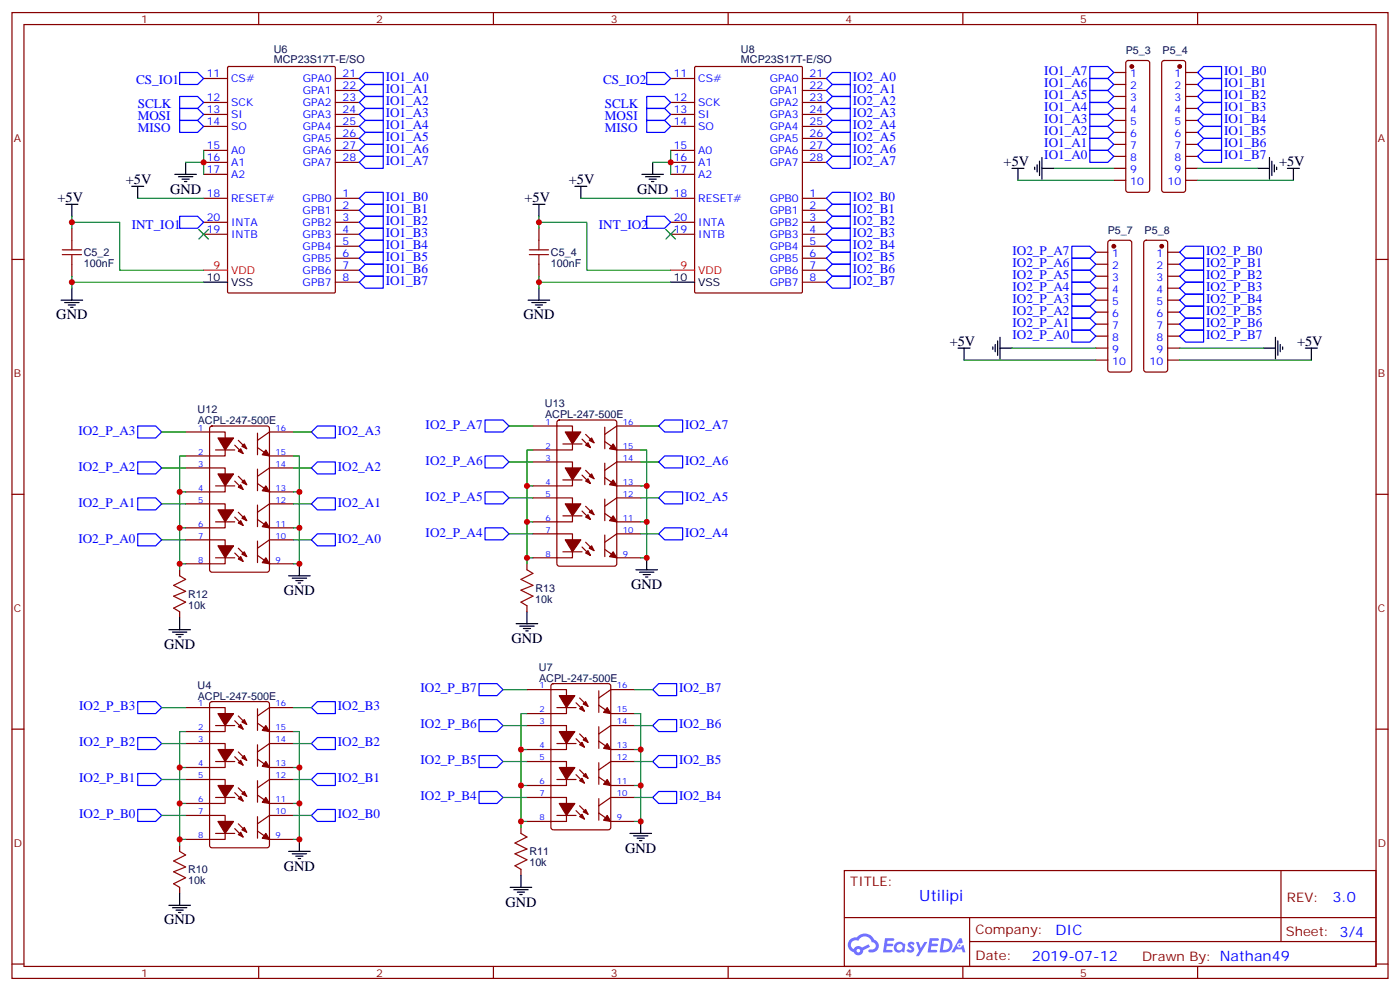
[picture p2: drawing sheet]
<svg xmlns="http://www.w3.org/2000/svg" width="412mm" height="292mm" viewBox="0 0 412 292" stroke-linecap="round" stroke-linejoin="round" font-family="sans-serif">
<g fill="none" stroke="#870000" stroke-width=".35">
<path d="M3.5 3.7h405.4v284.3h-405.4zM7.1 7.2h398.2v277.3h-398.2zM76.2 3.7v3.5M145.3 3.7v3.5M214.5 3.7v3.5M283.6 3.7v3.5M352.8 3.7v3.5M3.5 76.4h3.6M405.3 76.4h3.6M3.5 145.5h3.6M405.3 145.5h3.6M3.5 214.7h3.6"/>
<path d="M405.3 214.7h3.6M248.7 256.3h156.6v28.2h-156.6zM377.3 256.3v20.9M248.7 270.1h156.5M285.6 277.2h119.6M285.6 270.1v14.2M3.5 283.8h3.6M76.2 284.5v3.5M145.3 284.5v3.5M214.5 284.5v3.5M283.6 284.5v3.5M352.8 284.5v3.5"/>
<path d="M405.3 283.8h3.6"/>
</g>
<g fill="#5487ff">
<path d="M267.7 277.5a1.22 1.22 0 0 1 1.7 .2l-.4 .6a.47 .47 0 0 0-.3-.4 .47 .47 0 0 0-.5 .2l.1 .2a1.14 1.14 0 0 1 .8 1.8 1.14 1.14 0 0 1-1.9 0l-.2-.2 .5-.6 .7 .5a.29 .29 0 0 0 .3-.3 .29 .29 0 0 0-.2-.3 1.04 1.04 0 0 1-.6-1.7z"/>
<path d="M260.7 276.2h2.4l.3 .2-.2 .5-1.8 .1-.1 .8h1.5l.3 .4-.3 .4h-1.6l-.2 1.1h1.7l.2 .3-.2 .3-2.6 .1z"/>
<path d="M273.8 276.2h2.4l.3 .2-.1 .5-1.8 .1-.2 .8h1.6l.3 .4-.4 .4-1.6-.1-.1 1.1 1.7 .1 .2 .3-.2 .3-2.6 .1z"/>
<path d="M282.6 276.2h.7l.3 1.3-.6 .3a.69 .69 0 0 0-1 .3 .69 .69 0 0 0 .4 .9 .69 .69 0 0 0 .9-.6l.5-.2 .6 2.2h-.8l-.2-.9h-1.8l-.5 .9h-.8z"/>
<path d="M269.8 277.3h.8l.6 1.8 1.1-1.8h.9l-2.6 4.2h-.8l.9-1.5z"/>
<path d="M277.4 276.2l-.6 4.2h1.3a2.11 2.11 0 0 0 2.5-2.1 2.11 2.11 0 0 0-2.5-2.1zM278.1 277a1.39 1.39 0 0 1 1.7 1.4 1.39 1.39 0 0 1-1.8 1.2h-.3z"/>
<path d="M263.7 277.8a1.54 1.54 0 0 0-.1 2.2 1.54 1.54 0 0 0 2.2 .1l.6 .3 .3-2.3-.2-.3h-.4a1.49 1.49 0 0 0-2.4 0zM264 278.8a.94 .94 0 0 1 1.8 0 .94 .94 0 0 1-1.8 0z"/>
<path d="M250.4 276.6a2.18 2.18 0 0 0 1.1 3.7 1.44 1.44 0 0 0 1.6 .9 1.44 1.44 0 0 0 1.2-1.4l2-1.1-.5-.7-1.9 1a1.47 1.47 0 0 0-2.4 .4 1.39 1.39 0 0 1-.7-1.9 1.39 1.39 0 0 1 2-.5 2.12 2.12 0 0 1 2.2-1.3 2.12 2.12 0 0 1 1.9 1.7 1.14 1.14 0 0 1 1.1 1.4 1.14 1.14 0 0 1-1.7 .7 .43 .43 0 0 0-.5 .4 .43 .43 0 0 0 .4 .5 1.98 1.98 0 0 0 2.5-1.2 1.98 1.98 0 0 0-1.2-2.6 3.1 3.1 0 0 0-5.3-.6l-.9 .1zM252.3 279.9a.55 .55 0 0 1 1.1 0 .55 .55 0 0 1-1.1 0z"/>
<circle cx="282.6" cy="278.3" r=".26"/>
</g>
<g fill="none" stroke="#870000" stroke-width=".35">
<path d="M67.1 19.8l.3-.2h31l.3 .2 .1 66.1-.2 .3-31.2 .1-.3-.2zM204.7 19.8l.3-.2h31l.3 .2 .1 66.1-.2 .3-31.2 .1-.3-.2zM331.8 18l.5-.2h5.7l.5 .2 .2 .5v37.4l-.3 .5-.4 .2h-5.7l-.5-.2-.2-.5v-37.4zM342.4 18l.5-.2h5.6l.5 .2 .2 .5v37.4l-.2 .5-.5 .2h-5.6l-.5-.2-.2-.5v-37.4zM60 23.1h7M60 30.2h7M60 33.7h7M60 37.2h7M98.8 23.1h7M98.8 30.2h7M98.8 33.7h7M98.8 37.2h7"/>
<path d="M98.8 26.6h7M197.6 23.1h7M197.6 30.2h7M197.6 33.7h7M197.6 37.2h7M236.4 23.1h7M236.4 30.2h7M236.4 33.7h7M236.4 37.2h7M236.4 26.6h7M328.1 21.3h3.5M328.1 24.9h3.5"/>
<path d="M328.1 28.4h3.5M328.1 31.9h3.5M328.1 35.5h3.5M328.1 39h3.5M349.2 21.3h3.6M349.2 24.9h3.6M349.2 28.4h3.6M349.2 31.9h3.6M349.2 35.5h3.6M349.2 39h3.6M60 58.4h7M60 44.3h7"/>
<path d="M60 47.8h7M60 51.3h7M98.8 58.4h7M98.8 44.3h7M98.8 47.8h7M98.8 40.7h7M197.6 58.4h7M197.6 44.3h7M197.6 47.8h7M197.6 51.3h7M236.4 58.4h7M236.4 44.3h7"/>
<path d="M236.4 47.8h7M236.4 40.7h7M328.1 42.5h3.5M328.1 46h3.5M328.1 49.6h3.5M328.1 53.1h3.5M349.2 42.5h3.6M349.2 46h3.6M349.2 49.6h3.6M349.2 53.1h3.6M21.2 67.2v3.5M21.2 77.8v3.5"/>
<path d="M60 65.4h7M60 69h7M98.8 61.9h7M98.8 65.4h7M98.8 69h7M98.8 72.5h7M98.8 76h7M98.8 79.6h7M158.7 67.2v3.5M158.7 77.8v3.5M197.6 65.4h7M197.6 69h7"/>
<path d="M236.4 61.9h7M236.4 65.4h7M236.4 69h7M236.4 72.5h7M236.4 76h7M236.4 79.6h7M322.8 74.3h3.5M322.8 77.8h3.5M326.6 70.9l.4-.2h5.7l.5 .2 .2 .5v37.4l-.3 .5-.4 .2h-5.7l-.5-.2-.2-.5v-37.4zM337.1 70.9l.5-.2h5.7l.5 .2 .2 .5v37.4l-.3 .5-.4 .2h-5.7l-.5-.2-.2-.5v-37.4zM344 74.3h3.5M344 77.8h3.5"/>
<path d="M98.8 83.1h7M236.4 83.1h7M322.8 81.3h3.5M322.8 84.8h3.5M322.8 88.4h3.5M322.8 91.9h3.5M322.8 95.4h3.5M322.8 99h3.5M344 81.3h3.5M344 84.8h3.5M344 88.4h3.5M344 91.9h3.5"/>
<path d="M344 95.4h3.5M344 99h3.5M322.8 102.5h3.5M322.8 106h3.5M344 102.5h3.5M344 106h3.5M54.7 127.2h11.6v7h-11.6M54.7 137.8h11.6v7h-11.6M62 125.6l.4-.2h16.3l.6 .4 .1 41.9-.5 .7-16.5 .1-.6-.5-.1-41.9zM63.5 132.5h5.6M69.1 131.1l2.5 2.4M70.2 129.6l2.5 2.5"/>
<path d="M75.8 127.5v6.4M75.8 138.1v6.4M75.8 131.8l3.6 2.4h7M86.4 127.2h-7l-3.6 2.4M86.4 137.8h-7l-3.6 2.4M157 125.4h11.6v7.1h-11.6M157 136h11.6v7.1h-11.6M164.3 123.9l.4-.3h16.3l.6 .5 .1 41.9-.5 .6-16.5 .1-.6-.5-.1-41.8zM165.8 130.7h5.6M171.4 129.3l2.5 2.5M171.4 139.9l2.5 2.4M172.5 127.9l2.5 2.5"/>
<path d="M172.5 138.5l2.5 2.4M178.2 130l3.5 2.5h7M178.2 125.8v6.3M178.2 136.3v6.4M188.7 125.4h-7l-3.5 2.5M188.7 136h-7l-3.5 2.5M54.7 148.3h11.6v7.1h-11.6M54.7 158.9h11.6v7.1h-11.6M63.5 143.1h5.6M63.5 153.6h5.6M69.1 141.6l2.5 2.5M69.1 152.2l2.5 2.5"/>
<path d="M70.2 140.2l2.5 2.5M70.2 150.8l2.5 2.5M75.8 148.7v6.3M75.8 159.3v6.3M75.8 142.3l3.6 2.5h7M75.8 152.9l3.6 2.5h7M86.4 148.3h-7l-3.6 2.5M86.4 158.9h-7l-3.6 2.5M157 146.6h11.6v7h-11.6M157 157.2h11.6v7h-11.6M165.8 141.3h5.6M165.8 151.9h5.6"/>
<path d="M171.4 150.5l2.5 2.4M172.5 149l2.5 2.5M172.5 159.6l2.5 2.5M178.2 140.6l3.5 2.5h7M178.2 151.2l3.5 2.4h7M178.2 146.9v6.4M178.2 157.5v6.4M188.7 146.6h-7l-3.5 2.4M188.7 157.2h-7l-3.5 2.4M52.9 167.7v1.8M63.5 164.2h5.6M69.1 162.8l2.5 2.5"/>
<path d="M70.2 161.4l2.5 2.5M75.8 163.5l3.6 2.5h7M155.2 166v1.7M155.2 178.3v1.8M165.8 162.5h5.6M171.4 161l2.5 2.5M178.2 161.7l3.5 2.5h7M52.9 180.1v1.8M54.7 208.3h11.6v7.1h-11.6M54.7 218.9h11.6v7.1h-11.6M62 206.8l.4-.2h16.3l.6 .4 .1 41.9-.5 .6-16.5 .1-.6-.5-.1-41.8zM63.5 213.6h5.6"/>
<path d="M69.1 212.2l2.5 2.5M70.2 210.8l2.5 2.5M75.8 212.9l3.6 2.5h7M75.8 208.7v6.3M75.8 219.3v6.3M86.4 208.3h-7l-3.6 2.5M86.4 218.9h-7l-3.6 2.5M155.2 203h11.7v7.1h-11.7M155.2 213.6h11.7v7.1h-11.7M162.5 201.5l.5-.2h16.2l.7 .4v41.9l-.4 .6-16.5 .1-.7-.5v-41.8zM164 208.3h5.7M164 218.9h5.7"/>
<path d="M169.7 206.9l2.5 2.5M169.7 217.5l2.5 2.5M170.7 205.5l2.5 2.5M170.7 216.1l2.5 2.4M176.4 207.6l3.5 2.5h7.1M176.4 203.4v6.3M176.4 214v6.3M176.4 218.2l3.5 2.5h7.1M187 213.6h-7.1l-3.5 2.5M187 203h-7.1l-3.5 2.5M54.7 229.5h11.6v7h-11.6M63.5 224.2h5.6"/>
<path d="M63.5 234.8h5.6M69.1 222.8l2.5 2.4M69.1 233.4l2.5 2.4M70.2 221.4l2.5 2.4M70.2 232l2.5 2.4M75.8 229.8v6.4M75.8 223.5l3.6 2.5h7M75.8 234.1l3.6 2.4h7M86.4 229.5h-7l-3.6 2.5M155.2 224.2h11.7v7h-11.7M155.2 234.8h11.7v7h-11.7M164 229.5h5.7"/>
<path d="M169.7 228.1l2.5 2.4M169.7 238.7l2.5 2.4M170.7 226.7l2.5 2.4M170.7 237.2l2.5 2.5M176.4 224.5v6.4M176.4 235.1v6.4M176.4 228.8l3.5 2.4h7.1M176.4 239.4l3.5 2.4h7.1M187 224.2h-7.1l-3.5 2.5M187 234.8h-7.1l-3.5 2.4M52.9 248.9v1.7M54.7 240.1h11.6v7h-11.6"/>
<path d="M63.5 245.4h5.6M69.1 243.9l2.5 2.5M70.2 242.5l2.5 2.5M75.8 240.4v6.4M75.8 244.7l3.6 2.4h7M86.4 240.1h-7l-3.6 2.4M153.5 243.6v1.8M153.5 255.9v1.8M164 240.1h5.7M52.9 261.2v1.8"/>
</g>
<g fill="#870000" stroke="#870000" stroke-width=".35">
<path d="M78.3 213.6l1.1 1.8-2.1-.4z"/>
<path d="M78.3 224.2l1.1 1.8-2.1-.4z"/>
<path d="M78.3 234.8l1.1 1.7-2.1-.3z"/>
<path d="M78.3 245.4l1.1 1.7-2.1-.3z"/>
<path d="M70.2 214l.7-.7 .7 1.4z"/>
<path d="M71.3 212.5l.7-.7 .7 1.5z"/>
<path d="M64.2 210.1h4.6l-2.5 3.5z"/>
<path d="M70.9 223.8l.7 1.4-1.4-.7z"/>
<path d="M71.3 223.1l.7-.7 .7 1.4z"/>
<path d="M64.2 220.7h4.6l-2.5 3.5z"/>
<path d="M70.2 235.1l.7-.7 .7 1.4z"/>
<path d="M72 233l.7 1.4-1.4-.7z"/>
<path d="M64.2 231.2h4.6l-2.5 3.6z"/>
<path d="M70.2 245.7l.7-.7 .7 1.4z"/>
<path d="M71.3 244.3l.7-.7 .7 1.4z"/>
<path d="M64.2 241.8h4.6l-2.5 3.6z"/>
<path d="M178.9 208.3l1 1.8-2.1-.4z"/>
<path d="M178.9 218.9l1 1.8-2.1-.4z"/>
<path d="M178.9 229.5l1 1.7-2.1-.3z"/>
<path d="M178.9 240.1l1 1.7-2.1-.3z"/>
<path d="M171.4 208l.8 1.4-1.5-.7z"/>
<path d="M171.8 207.3l.7-.7 .7 1.4z"/>
<path d="M164.7 204.8h4.6l-2.4 3.5z"/>
<path d="M170.7 219.3l.7-.8 .8 1.5z"/>
<path d="M171.8 217.8l.7-.7 .7 1.4z"/>
<path d="M164.7 215.4h4.6l-2.4 3.5z"/>
<path d="M170.7 229.8l.7-.7 .8 1.4z"/>
<path d="M171.8 228.4l.7-.7 .7 1.4z"/>
<path d="M164.7 226h4.6l-2.4 3.5z"/>
<path d="M171.4 239.7l.8 1.4-1.5-.7z"/>
<path d="M171.8 239l.7-.7 .7 1.4z"/>
<path d="M164.7 236.5h4.6l-2.4 3.6z"/>
<path d="M78.3 132.5l1.1 1.7-2.1-.3z"/>
<path d="M78.3 143.1l1.1 1.7-2.1-.3z"/>
<path d="M78.3 153.6l1.1 1.8-2.1-.4z"/>
<path d="M78.3 164.2l1.1 1.8-2.1-.4z"/>
<path d="M70.2 132.8l.7-.7 .7 1.4z"/>
<path d="M72 130.7l.7 1.4-1.4-.7z"/>
<path d="M64.2 128.9h4.6l-2.5 3.6z"/>
<path d="M70.2 143.4l.7-.7 .7 1.4z"/>
<path d="M71.3 142l.7-.7 .7 1.4z"/>
<path d="M64.2 139.5h4.6l-2.5 3.6z"/>
<path d="M70.2 154l.7-.7 .7 1.4z"/>
<path d="M71.3 152.6l.7-.7 .7 1.4z"/>
<path d="M64.2 150.1h4.6l-2.5 3.5z"/>
<path d="M70.2 164.6l.7-.7 .7 1.4z"/>
<path d="M72 162.5l.7 1.4-1.4-.7z"/>
<path d="M64.2 160.7h4.6l-2.5 3.5z"/>
<path d="M180.6 130.7l1.1 1.8-2.1-.4z"/>
<path d="M180.6 141.3l1.1 1.8-2.1-.4z"/>
<path d="M180.6 151.9l1.1 1.7-2.1-.3z"/>
<path d="M180.6 162.5l1.1 1.7-2.1-.3z"/>
<path d="M172.5 131.1l.7-.7 .7 1.4z"/>
<path d="M173.6 129.6l.7-.7 .7 1.5z"/>
<path d="M166.5 127.2h4.6l-2.5 3.5z"/>
<path d="M172.5 141.6l.7-.7 .7 1.4z"/>
<path d="M173.6 140.2l.7-.7 .7 1.4z"/>
<path d="M166.5 137.8h4.6l-2.5 3.5z"/>
<path d="M172.5 152.2l.7-.7 .7 1.4z"/>
<path d="M173.6 150.8l.7-.7 .7 1.4z"/>
<path d="M166.5 148.3h4.6l-2.5 3.6z"/>
<path d="M172.5 162.8l.7-.7 .7 1.4z"/>
<path d="M173.6 161.4l.7-.7 .7 1.4z"/>
<path d="M166.5 158.9h4.6l-2.5 3.6z"/>
<circle cx="333.4" cy="19.6" r=".53"/>
<circle cx="347.5" cy="19.6" r=".53"/>
<circle cx="328.1" cy="72.5" r=".53"/>
<circle cx="342.2" cy="72.5" r=".53"/>
</g>
<path d="M60 79.6h7M197.6 79.6h7" fill="none" stroke="#f00" stroke-width=".35"/>
<g fill="none" stroke="#000" stroke-width=".35">
<path d="M38.8 54.9h3.5M40.6 54.9v3.5M51.5 51.3h6.4M52.6 52h4.2M53.6 52.7h2.1M54.3 53.4h.7M54.7 47.8v3.5M169.3 54.9h3.6M171.1 54.9v3.5M189.1 51.3h6.3M190.1 52h4.3M191.2 52.7h2.1"/>
<path d="M191.9 53.4h.7M192.3 47.8v3.5M298.1 49.6h3.5M299.9 49.6v3.5M304.8 49.2v.7M305.5 48.5v2.1M306.2 47.4v4.3M306.9 49.6h3.5M306.9 46.4v6.3M370.4 49.6h3.5M373.9 46.4v6.3M374.6 47.4v4.3"/>
<path d="M375.4 48.5v2.1M376.1 49.2v.7M379.2 49.6h3.6M381 49.6v3.5M19.4 60.1h3.5M21.2 60.1v3.6M157 60.1h3.5M158.7 60.1v3.6M18 88.4h6.3M19 89.1h4.3M20.1 89.8h2.1M20.8 90.5h.7"/>
<path d="M21.2 84.8v3.6M60 83.1h7M155.6 88.4h6.3M156.6 89.1h4.3M157.7 89.8h2.1M158.4 90.5h.7M158.7 84.8v3.6M197.6 83.1h7M294.6 99.3v6.4M375.7 99.3v6.4M282.2 102.5h3.6M284 102.5v3.5"/>
<path d="M292.5 102.1v.7M293.2 101.4v2.1M293.9 100.4v4.2M294.6 102.5h3.5M372.2 102.5h3.5M376.4 100.4v4.2M377.1 101.4v2.1M377.8 102.1v.7M384.5 102.5h3.6M386.3 102.5v3.5M85 169.5h6.4M86.1 170.2h4.2"/>
<path d="M87.1 170.9h2.2M87.8 171.6h.7M88.2 166v3.5M187.3 167.7h6.4M188.4 168.5h4.2M189.4 169.2h2.2M190.1 169.9h.8M190.5 164.2v3.5M49.7 185.4h6.4M50.8 186.1h4.2M51.9 186.8h2.1M52.6 187.5h.7"/>
<path d="M52.9 181.9v3.5M152 183.6h6.4M153.1 184.3h4.2M154.2 185h2.1M154.9 185.7h.7M155.2 180.1v3.5M85 250.6h6.4M86.1 251.4h4.2M87.1 252.1h2.2M87.8 252.8h.7M88.2 247.1v3.5M153.5 257.7v3.5"/>
<path d="M185.6 245.4h6.3M186.6 246.1h4.3M187.7 246.8h2.1M188.4 247.5h.7M188.7 241.8v3.6M49.7 266.5h6.4M50.8 267.2h4.2M51.9 267.9h2.1M52.6 268.6h.7M52.9 263v3.5M150.3 261.2h6.3M151.3 261.9h4.3"/>
<path d="M152.4 262.6h2.1M153.1 263.3h.7"/>
</g>
<path d="M18.3 73.6h5.7M18.3 75h5.7M21.2 70.7v2.9M21.2 75v2.8M155.9 73.6h5.7M155.9 75h5.7M158.7 70.7v2.9M158.7 75v2.8M52.9 169.5l1.8 1.1-3.5 1.7 3.5 1.8-3.5 1.4 3.5 1.8-3.5 1.7 1.7 1.1M155.2 167.7l1.8 1.1-3.5 1.8 3.5 1.7-3.5 1.4 3.5 1.8-3.5 1.8 1.7 1M52.9 250.6l1.8 1.1-3.5 1.8 3.5 1.7-3.5 1.4 3.5 1.8-3.5 1.8 1.7 1M153.5 245.4l1.7 1-3.5 1.8 3.5 1.7-3.5 1.5 3.5 1.7-3.5 1.8 1.8 1" fill="none" stroke="#a10000" stroke-width=".35"/>
<g fill="none" stroke="#00f" stroke-width=".35">
<path d="M321 19.6h5.3l1.8 1.7-1.8 1.8h-5.3zM354.5 19.6h5.3v3.5h-5.3l-1.7-1.8zM52.9 28.4h5.3l1.8 1.8-1.8 1.7h-5.3zM52.9 31.9h5.3l1.8 1.8-1.8 1.8h-5.3zM52.9 35.5h5.3l1.8 1.7-1.8 1.8h-5.3zM52.9 21.3h5.3l1.8 1.8-1.8 1.8h-5.3zM105.8 23.1l1.8-1.8h5.3v3.6h-5.3zM105.8 26.6l1.8-1.7h5.3v3.5h-5.3zM105.8 30.2l1.8-1.8h5.3v3.5h-5.3zM105.8 33.7l1.8-1.8h5.3v3.6h-5.3zM105.8 37.2l1.8-1.7h5.3v3.5h-5.3zM190.5 28.4h5.3l1.8 1.8-1.8 1.7h-5.3z"/>
<path d="M190.5 31.9h5.3l1.8 1.8-1.8 1.8h-5.3zM190.5 35.5h5.3l1.8 1.7-1.8 1.8h-5.3zM190.5 21.3h5.3l1.8 1.8-1.8 1.8h-5.3zM243.4 23.1l1.8-1.8h5.3v3.6h-5.3zM243.4 30.2l1.8-1.8h5.3v3.5h-5.3zM243.4 37.2l1.8-1.7h5.3v3.5h-5.3zM245.2 24.9h5.3v3.5h-5.3l-1.8-1.8zM245.2 31.9h5.3v3.6h-5.3l-1.8-1.8zM321 37.2h5.3l1.8 1.8-1.8 1.7h-5.3zM321 33.7h5.3l1.8 1.8-1.8 1.7h-5.3zM321 30.2h5.3l1.8 1.7-1.8 1.8h-5.3zM321 26.6h5.3l1.8 1.8-1.8 1.8h-5.3z"/>
<path d="M321 23.1h5.3l1.8 1.8-1.8 1.7h-5.3zM352.8 24.9l1.7-1.8h5.3v3.5h-5.3zM352.8 28.4l1.7-1.8h5.3v3.6h-5.3zM352.8 31.9l1.7-1.7h5.3v3.5h-5.3zM352.8 35.5l1.7-1.8h5.3v3.5h-5.3zM352.8 39l1.7-1.8h5.3v3.5h-5.3zM105.8 40.7l1.8-1.7h5.3v3.5h-5.3zM105.8 44.3l1.8-1.8h5.3v3.5h-5.3zM105.8 58.4l1.8-1.8h5.3v3.5h-5.3zM107.6 46h5.3v3.6h-5.3l-1.8-1.8zM243.4 40.7l1.8-1.7h5.3v3.5h-5.3zM243.4 44.3l1.8-1.8h5.3v3.5h-5.3z"/>
<path d="M243.4 47.8l1.8-1.8h5.3v3.6h-5.3zM243.4 58.4l1.8-1.8h5.3v3.5h-5.3zM321 44.3h5.3l1.8 1.7-1.8 1.8h-5.3zM321 40.7h5.3l1.8 1.8-1.8 1.8h-5.3zM352.8 46l1.7-1.7h5.3v3.5h-5.3zM354.5 40.7h5.3v3.6h-5.3l-1.7-1.8zM52.9 63.7h5.3l1.8 1.7-1.8 1.8h-5.3zM105.8 61.9l1.8-1.8h5.3v3.6h-5.3zM105.8 65.4l1.8-1.7h5.3v3.5h-5.3zM105.8 69l1.8-1.8h5.3v3.5h-5.3zM105.8 72.5l1.8-1.8h5.3v3.6h-5.3zM105.8 76l1.8-1.7h5.3v3.5h-5.3z"/>
<path d="M105.8 79.6l1.8-1.8h5.3v3.5h-5.3zM190.5 63.7h5.3l1.8 1.7-1.8 1.8h-5.3zM243.4 61.9l1.8-1.8h5.3v3.6h-5.3zM243.4 69l1.8-1.8h5.3v3.5h-5.3zM243.4 72.5l1.8-1.8h5.3v3.6h-5.3zM243.4 76l1.8-1.7h5.3v3.5h-5.3zM243.4 79.6l1.8-1.8h5.3v3.5h-5.3zM245.2 63.7h5.3v3.5h-5.3l-1.8-1.8zM315.7 79.6h5.3l1.8 1.7-1.8 1.8h-5.3zM315.7 76h5.3l1.8 1.8-1.8 1.8h-5.3zM315.7 72.5h5.3l1.8 1.8-1.8 1.7h-5.3zM347.5 74.3l1.7-1.8h5.3v3.5h-5.3z"/>
<path d="M349.2 76h5.3v3.6h-5.3l-1.7-1.8zM349.2 79.6h5.3v3.5h-5.3l-1.7-1.8zM105.8 83.1l1.8-1.8h5.3v3.5h-5.3zM243.4 83.1l1.8-1.8h5.3v3.5h-5.3zM315.7 97.2h5.3l1.8 1.8-1.8 1.7h-5.3zM315.7 93.7h5.3l1.8 1.7-1.8 1.8h-5.3zM315.7 90.1h5.3l1.8 1.8-1.8 1.8h-5.3zM315.7 86.6h5.3l1.8 1.8-1.8 1.7h-5.3zM315.7 83.1h5.3l1.8 1.7-1.8 1.8h-5.3zM347.5 84.8l1.7-1.7h5.3v3.5h-5.3zM347.5 91.9l1.7-1.8h5.3v3.6h-5.3zM347.5 99l1.7-1.8h5.3v3.5h-5.3z"/>
<path d="M349.2 86.6h5.3v3.5h-5.3l-1.7-1.7zM349.2 93.7h5.3v3.5h-5.3l-1.7-1.8zM40.6 136h5.3l1.7 1.8-1.7 1.7h-5.3zM40.6 125.4h5.3l1.7 1.8-1.7 1.7h-5.3zM91.7 137.8l1.8-1.8h5.3v3.5h-5.3zM91.7 127.2l1.8-1.8h5.3v3.5h-5.3zM142.9 123.6h5.3l1.7 1.8-1.7 1.8h-5.3zM142.9 134.2h5.3l1.7 1.8-1.7 1.8h-5.3zM194 125.4l1.8-1.8h5.3v3.6h-5.3zM194 136l1.8-1.8h5.3v3.6h-5.3zM40.6 157.2h5.3l1.7 1.7-1.7 1.8h-5.3zM40.6 146.6h5.3l1.7 1.7-1.7 1.8h-5.3z"/>
<path d="M91.7 158.9l1.8-1.7h5.3v3.5h-5.3zM93.5 146.6h5.3v3.5h-5.3l-1.8-1.8zM142.9 155.4h5.3l1.7 1.8-1.7 1.7h-5.3zM142.9 144.8h5.3l1.7 1.8-1.7 1.7h-5.3zM194 157.2l1.8-1.8h5.3v3.5h-5.3zM194 146.6l1.8-1.8h5.3v3.5h-5.3zM40.6 217.1h5.3l1.7 1.8-1.7 1.8h-5.3zM40.6 206.6h5.3l1.7 1.7-1.7 1.8h-5.3zM91.7 208.3l1.8-1.7h5.3v3.5h-5.3zM93.5 217.1h5.3v3.6h-5.3l-1.8-1.8zM141.1 211.8h5.3l1.8 1.8-1.8 1.8h-5.3zM141.1 201.3h5.3l1.8 1.7-1.8 1.8h-5.3z"/>
<path d="M192.3 213.6l1.7-1.8h5.3v3.6h-5.3zM192.3 203l1.7-1.7h5.3v3.5h-5.3zM40.6 238.3h5.3l1.7 1.8-1.7 1.7h-5.3zM40.6 227.7h5.3l1.7 1.8-1.7 1.7h-5.3zM91.7 229.5l1.8-1.8h5.3v3.5h-5.3zM141.1 233h5.3l1.8 1.8-1.8 1.7h-5.3zM141.1 222.4h5.3l1.8 1.8-1.8 1.8h-5.3zM192.3 224.2l1.7-1.8h5.3v3.6h-5.3zM192.3 234.8l1.7-1.8h5.3v3.5h-5.3zM91.7 240.1l1.8-1.8h5.3v3.5h-5.3z"/>
</g>
<g fill="none" stroke="#008700" stroke-width=".35">
<path d="M40.6 58.4h19.4M54.7 47.8h5.3v3.5M60 44.3v3.5M171.1 58.4h26.5M192.3 47.8h5.3v3.5M197.6 44.3v3.5M299.9 53.1h28.2M310.4 49.6h17.7M352.8 49.6h17.6M352.8 53.1h28.2M21.2 65.4h14.1v14.2h24.7M21.2 63.7v3.5"/>
<path d="M158.7 65.4h14.2v14.2h24.7M158.7 63.7v3.5M21.2 81.3v3.5M21.2 83.1h38.8M158.7 83.1h38.9M158.7 81.3v3.5M284 106h38.8M298.1 102.5h24.7M347.5 102.5h24.7M347.5 106h38.8M47.6 127.2h7.1M47.6 137.8h7.1"/>
<path d="M54.7 134.2h-1.8v10.6M86.4 134.2h1.8v31.8h-1.8M86.4 127.2h5.3M86.4 137.8h5.3M149.9 125.4h7.1M149.9 136h7.1M157 132.5h-1.8v10.6M188.7 132.5h1.8v31.7h-1.8M188.7 125.4h5.3M188.7 136h5.3M47.6 148.3h7.1M47.6 158.9h7.1"/>
<path d="M54.7 144.8h-1.8v10.6M54.7 155.4h-1.8v10.6M86.4 144.8h1.8M86.4 155.4h1.8M86.4 148.3h5.3M86.4 158.9h5.3M149.9 146.6h7.1M149.9 157.2h7.1M157 143.1h-1.8v10.5M157 153.6h-1.8v10.6M188.7 143.1h1.8M188.7 153.6h1.8"/>
<path d="M188.7 146.6h5.3M188.7 157.2h5.3M54.7 166h-1.8v1.7M157 164.2h-1.8v1.8M47.6 208.3h7.1M47.6 218.9h7.1M54.7 215.4h-1.8v10.6M86.4 215.4h1.8v31.7h-1.8M86.4 208.3h5.3M86.4 218.9h5.3M148.2 203h7M148.2 213.6h7"/>
<path d="M155.2 210.1h-1.7v10.6M187 210.1h1.7v31.7h-1.7M187 203h5.3M187 213.6h5.3M47.6 229.5h7.1M54.7 226h-1.8v10.5M54.7 236.5h-1.8v10.6M86.4 226h1.8M86.4 236.5h1.8M86.4 229.5h5.3M148.2 224.2h7M148.2 234.8h7"/>
<path d="M155.2 220.7h-1.7v10.5M155.2 231.2h-1.7v10.6M187 220.7h1.7M187 231.2h1.7M187 224.2h5.3M187 234.8h5.3M47.6 240.1h7.1M54.7 247.1h-1.8v1.8M86.4 240.1h5.3M155.2 241.8h-1.7v1.8"/>
</g>
<g fill="#c00">
<circle cx="52.9" cy="144.8" r=".88"/>
<circle cx="52.9" cy="155.4" r=".88"/>
<circle cx="52.9" cy="166" r=".88"/>
<circle cx="88.2" cy="166" r=".88"/>
<circle cx="88.2" cy="144.8" r=".88"/>
<circle cx="88.2" cy="155.4" r=".88"/>
<circle cx="52.9" cy="226" r=".88"/>
<circle cx="52.9" cy="236.5" r=".88"/>
<circle cx="52.9" cy="247.1" r=".88"/>
<circle cx="158.8" cy="65.4" r=".88"/>
<circle cx="197.6" cy="47.8" r=".88"/>
<circle cx="158.8" cy="83.1" r=".88"/>
<circle cx="21.2" cy="83.1" r=".88"/>
<circle cx="60" cy="47.8" r=".88"/>
<circle cx="21.2" cy="65.4" r=".88"/>
<circle cx="88.2" cy="247.1" r=".88"/>
<circle cx="88.2" cy="226" r=".88"/>
<circle cx="88.2" cy="236.5" r=".88"/>
<circle cx="188.7" cy="231.2" r=".88"/>
<circle cx="188.7" cy="220.7" r=".88"/>
<circle cx="188.7" cy="241.8" r=".88"/>
<circle cx="153.5" cy="241.8" r=".88"/>
<circle cx="153.5" cy="231.2" r=".88"/>
<circle cx="153.5" cy="220.7" r=".88"/>
<circle cx="190.5" cy="153.6" r=".88"/>
<circle cx="190.5" cy="143.1" r=".88"/>
<circle cx="190.5" cy="164.2" r=".88"/>
<circle cx="155.2" cy="164.2" r=".88"/>
<circle cx="155.2" cy="153.6" r=".88"/>
<circle cx="155.2" cy="143.1" r=".88"/>
</g>
<g fill="#c00" stroke="#008700" stroke-width=".35">
<path d="M58.6 67.6l2.8 2.8zM61.4 67.6l-2.8 2.8z"/>
<path d="M196.1 67.6l2.9 2.8zM199 67.6l-2.9 2.8z"/>
</g>
<text font-size="4.6" fill="#00f" x="270.8" y="265.3">Utilipi</text>
<g font-size="4.2">
<text x="295.6" y="48.9">+5V</text>
<text x="376.8" y="48.9">+5V</text>
<text x="16.9" y="59.4">+5V</text>
<text x="37" y="54.2">+5V</text>
<text x="50.1" y="57">GND</text>
<text x="154.5" y="59.4">+5V</text>
<text x="167.6" y="54.2">+5V</text>
<text x="187.7" y="57">GND</text>
<text x="16.6" y="94">GND</text>
<text x="154.2" y="94">GND</text>
<text x="279.8" y="101.8">+5V</text>
<text x="382.1" y="101.8">+5V</text>
<text x="185.9" y="173.4">GND</text>
<text x="83.6" y="175.2">GND</text>
<text x="48.3" y="191">GND</text>
<text x="150.6" y="189.3">GND</text>
<text x="184.1" y="251">GND</text>
<text x="83.6" y="256.3">GND</text>
<text x="148.9" y="266.9">GND</text>
<text x="48.3" y="272.2">GND</text>
</g>
<g font-size="4.2" fill="#00f">
<text x="392.5" y="265.6">3.0</text>
<text x="310.9" y="275.1">DIC</text>
<text x="304" y="282.9">2019-07-12</text>
</g>
<g font-size="3.9" fill="#00f">
<text x="113.6" y="23.9">IO1_A0</text>
<text x="251.2" y="23.9">IO2_A0</text>
<text x="307.6" y="22.1">IO1_A7</text>
<text x="360.6" y="22.1">IO1_B0</text>
<text x="40.1" y="24.9">CS_IO1</text>
<text x="113.6" y="27.4">IO1_A1</text>
<text x="177.7" y="24.9">CS_IO2</text>
<text x="251.2" y="27.4">IO2_A1</text>
<text x="307.6" y="29.2">IO1_A5</text>
<text x="307.6" y="25.7">IO1_A6</text>
<text x="360.6" y="25.7">IO1_B1</text>
<text x="360.6" y="29.2">IO1_B2</text>
<text x="40.6" y="31.8">SCLK</text>
<text x="40.6" y="35.3">MOSI</text>
<text x="113.6" y="30.9">IO1_A2</text>
<text x="113.6" y="34.5">IO1_A3</text>
<text x="178.2" y="31.8">SCLK</text>
<text x="178.2" y="35.3">MOSI</text>
<text x="251.2" y="30.9">IO2_A2</text>
<text x="251.2" y="34.5">IO2_A3</text>
<text x="307.6" y="32.7">IO1_A4</text>
<text x="360.6" y="32.7">IO1_B3</text>
<text x="40.6" y="38.8">MISO</text>
<text x="113.6" y="38">IO1_A4</text>
<text x="113.6" y="41.5">IO1_A5</text>
<text x="178.2" y="38.8">MISO</text>
<text x="251.2" y="38">IO2_A4</text>
<text x="251.2" y="41.5">IO2_A5</text>
<text x="307.6" y="39.8">IO1_A2</text>
<text x="307.6" y="36.2">IO1_A3</text>
<text x="360.6" y="36.2">IO1_B4</text>
<text x="360.6" y="39.8">IO1_B5</text>
<text x="113.6" y="45.1">IO1_A6</text>
<text x="251.2" y="45.1">IO2_A6</text>
<text x="307.6" y="46.8">IO1_A0</text>
<text x="307.6" y="43.3">IO1_A1</text>
<text x="360.6" y="43.3">IO1_B6</text>
<text x="360.6" y="46.8">IO1_B7</text>
<text x="113.6" y="48.6">IO1_A7</text>
<text x="251.2" y="48.6">IO2_A7</text>
<text x="113.6" y="59.2">IO1_B0</text>
<text x="251.2" y="59.2">IO2_B0</text>
<text x="113.6" y="62.7">IO1_B1</text>
<text x="251.2" y="62.7">IO2_B1</text>
<text x="38.8" y="67.4">INT_IO1</text>
<text x="113.6" y="66.2">IO1_B2</text>
<text x="113.6" y="69.8">IO1_B3</text>
<text x="176.4" y="67.4">INT_IO2</text>
<text x="251.2" y="66.2">IO2_B2</text>
<text x="251.2" y="69.8">IO2_B3</text>
<text x="113.6" y="73.3">IO1_B4</text>
<text x="113.6" y="76.8">IO1_B5</text>
<text x="251.2" y="73.3">IO2_B4</text>
<text x="251.2" y="76.8">IO2_B5</text>
<text x="298.2" y="75">IO2_P_A7</text>
<text x="355.3" y="75">IO2_P_B0</text>
<text x="113.6" y="80.3">IO1_B6</text>
<text x="113.6" y="83.9">IO1_B7</text>
<text x="251.2" y="80.3">IO2_B6</text>
<text x="251.2" y="83.9">IO2_B7</text>
<text x="298.2" y="82.1">IO2_P_A5</text>
<text x="298.2" y="78.6">IO2_P_A6</text>
<text x="355.3" y="78.6">IO2_P_B1</text>
<text x="355.3" y="82.1">IO2_P_B2</text>
<text x="298.2" y="89.2">IO2_P_A3</text>
<text x="298.2" y="85.6">IO2_P_A4</text>
<text x="355.3" y="85.6">IO2_P_B3</text>
<text x="355.3" y="89.2">IO2_P_B4</text>
<text x="298.2" y="92.7">IO2_P_A2</text>
<text x="355.3" y="92.7">IO2_P_B5</text>
<text x="298.2" y="99.7">IO2_P_A0</text>
<text x="298.2" y="96.2">IO2_P_A1</text>
<text x="355.3" y="96.2">IO2_P_B6</text>
<text x="355.3" y="99.7">IO2_P_B7</text>
<text x="23.1" y="128">IO2_P_A3</text>
<text x="99.5" y="128">IO2_A3</text>
<text x="125.4" y="126.2">IO2_P_A7</text>
<text x="201.8" y="126.2">IO2_A7</text>
<text x="125.4" y="136.8">IO2_P_A6</text>
<text x="201.8" y="136.8">IO2_A6</text>
<text x="23.1" y="138.5">IO2_P_A2</text>
<text x="99.5" y="138.5">IO2_A2</text>
<text x="23.1" y="149.1">IO2_P_A1</text>
<text x="99.5" y="149.1">IO2_A1</text>
<text x="125.4" y="147.4">IO2_P_A5</text>
<text x="201.8" y="147.4">IO2_A5</text>
<text x="23.1" y="159.7">IO2_P_A0</text>
<text x="99.5" y="159.7">IO2_A0</text>
<text x="125.4" y="158">IO2_P_A4</text>
<text x="201.8" y="157.9">IO2_A4</text>
<text x="123.9" y="203.8">IO2_P_B7</text>
<text x="200" y="203.8">IO2_B7</text>
<text x="23.3" y="209.1">IO2_P_B3</text>
<text x="99.5" y="209.1">IO2_B3</text>
<text x="123.9" y="214.4">IO2_P_B6</text>
<text x="200" y="214.4">IO2_B6</text>
<text x="23.3" y="219.7">IO2_P_B2</text>
<text x="99.5" y="219.7">IO2_B2</text>
<text x="123.9" y="225">IO2_P_B5</text>
<text x="200" y="225">IO2_B5</text>
<text x="23.3" y="230.3">IO2_P_B1</text>
<text x="99.5" y="230.3">IO2_B1</text>
<text x="123.9" y="235.6">IO2_P_B4</text>
<text x="200" y="235.6">IO2_B4</text>
<text x="23.3" y="240.9">IO2_P_B0</text>
<text x="99.5" y="240.9">IO2_B0</text>
</g>
<g font-size="3.9" fill="#800">
<text x="250.5" y="260.9">TITLE:</text>
<text x="379.1" y="265.6">REV:</text>
<text x="287.4" y="275.1">Company:</text>
<text x="378.7" y="275.7">Sheet: 3/4</text>
<text x="287.4" y="282.8">Date:</text>
<text x="336.4" y="282.8">Drawn By: Nathan49</text>
</g>
<g font-size="3.2" fill="#800">
<text x="41.6" y="6.7">1</text>
<text x="110.8" y="6.7">2</text>
<text x="179.9" y="6.7">3</text>
<text x="249.1" y="6.7">4</text>
<text x="318.2" y="6.7">5</text>
<text x="4.1" y="41.8">A</text>
<text x="405.9" y="41.8">A</text>
<text x="4.1" y="110.9">B</text>
<text x="405.9" y="110.9">B</text>
<text x="4.1" y="180.1">C</text>
<text x="405.9" y="180.1">C</text>
<text x="4.1" y="249.2">D</text>
<text x="405.9" y="249.2">D</text>
<text x="41.6" y="287.5">1</text>
<text x="110.8" y="287.5">2</text>
<text x="179.9" y="287.5">3</text>
<text x="249.1" y="287.5">4</text>
<text x="318.2" y="287.5">5</text>
</g>
<g font-size="3.2" fill="#000080">
<text x="80.7" y="15.5">U6</text>
<text x="218.3" y="15.5">U8</text>
<text x="331.6" y="15.9">P5_3</text>
<text x="342.5" y="15.9">P5_4</text>
<text x="80.7" y="18.5">MCP23S17T-E/SO</text>
<text x="218.3" y="18.5">MCP23S17T-E/SO</text>
<text x="326.3" y="68.8">P5_7</text>
<text x="337.2" y="68.8">P5_8</text>
<text x="24.7" y="75.4">C5_2</text>
<text x="162.3" y="75.4">C5_4</text>
<text x="24.7" y="78.6">100nF</text>
<text x="162.3" y="78.6">100nF</text>
<text x="160.5" y="119.9">U13</text>
<text x="58.2" y="121.7">U12</text>
<text x="58.3" y="124.9">ACPL-247-500E</text>
<text x="160.6" y="123.1">ACPL-247-500E</text>
<text x="55.4" y="179.2">10k</text>
<text x="55.4" y="176">R12</text>
<text x="157.7" y="177.4">10k</text>
<text x="157.7" y="174.2">R13</text>
<text x="158.8" y="197.5">U7</text>
<text x="58.2" y="202.8">U4</text>
<text x="158.8" y="200.7">ACPL-247-500E</text>
<text x="58.3" y="206">ACPL-247-500E</text>
<text x="155.9" y="251.8">R11</text>
<text x="55.4" y="257.1">R10</text>
<text x="155.9" y="255">10k</text>
<text x="55.4" y="260.3">10k</text>
</g>
<g font-size="3.2" fill="#00f">
<text x="60.9" y="22.8">11</text>
<text x="100.9" y="22.8">21</text>
<text x="198.5" y="22.8">11</text>
<text x="238.5" y="22.8">21</text>
<text x="332.9" y="22.8">1</text>
<text x="345.9" y="22.8">1</text>
<text x="60.9" y="29.8">12</text>
<text x="68.1" y="24.2">CS#</text>
<text x="89.2" y="24.2">GPA0</text>
<text x="89.2" y="27.7">GPA1</text>
<text x="100.9" y="26.3">22</text>
<text x="100.9" y="29.8">23</text>
<text x="198.5" y="29.8">12</text>
<text x="205.7" y="24.2">CS#</text>
<text x="226.7" y="24.2">GPA0</text>
<text x="226.7" y="27.7">GPA1</text>
<text x="238.5" y="26.3">22</text>
<text x="238.5" y="29.8">23</text>
<text x="332.9" y="26.3">2</text>
<text x="332.9" y="29.8">3</text>
<text x="345.9" y="26.3">2</text>
<text x="345.9" y="29.8">3</text>
<text x="60.9" y="33.3">13</text>
<text x="68.1" y="31.2">SCK</text>
<text x="68.1" y="34.7">SI</text>
<text x="89.2" y="31.2">GPA2</text>
<text x="89.2" y="34.7">GPA3</text>
<text x="100.9" y="33.3">24</text>
<text x="198.5" y="33.3">13</text>
<text x="205.7" y="31.2">SCK</text>
<text x="205.7" y="34.7">SI</text>
<text x="226.7" y="31.2">GPA2</text>
<text x="226.7" y="34.7">GPA3</text>
<text x="238.5" y="33.3">24</text>
<text x="332.9" y="33.3">4</text>
<text x="345.9" y="33.3">4</text>
<text x="60.9" y="36.9">14</text>
<text x="68.1" y="38.3">SO</text>
<text x="89.2" y="38.3">GPA4</text>
<text x="89.2" y="41.8">GPA5</text>
<text x="100.9" y="36.9">25</text>
<text x="100.9" y="40.4">26</text>
<text x="198.5" y="36.9">14</text>
<text x="205.7" y="38.3">SO</text>
<text x="226.7" y="38.3">GPA4</text>
<text x="226.7" y="41.8">GPA5</text>
<text x="238.5" y="36.9">25</text>
<text x="238.5" y="40.4">26</text>
<text x="332.9" y="36.9">5</text>
<text x="332.9" y="40.4">6</text>
<text x="345.9" y="36.9">5</text>
<text x="345.9" y="40.4">6</text>
<text x="60.9" y="43.9">15</text>
<text x="60.9" y="47.4">16</text>
<text x="68.1" y="45.3">A0</text>
<text x="89.2" y="45.3">GPA6</text>
<text x="100.9" y="43.9">27</text>
<text x="100.9" y="47.4">28</text>
<text x="198.5" y="43.9">15</text>
<text x="198.5" y="47.4">16</text>
<text x="205.7" y="45.3">A0</text>
<text x="226.7" y="45.3">GPA6</text>
<text x="238.5" y="43.9">27</text>
<text x="238.5" y="47.4">28</text>
<text x="332.9" y="43.9">7</text>
<text x="332.9" y="47.4">8</text>
<text x="345.9" y="43.9">7</text>
<text x="345.9" y="47.4">8</text>
<text x="60.9" y="51">17</text>
<text x="68.1" y="48.9">A1</text>
<text x="68.1" y="52.4">A2</text>
<text x="89.2" y="48.9">GPA7</text>
<text x="198.5" y="51">17</text>
<text x="205.7" y="48.9">A1</text>
<text x="205.7" y="52.4">A2</text>
<text x="226.7" y="48.9">GPA7</text>
<text x="332.9" y="51">9</text>
<text x="345.9" y="51">9</text>
<text x="60.9" y="58">18</text>
<text x="68.1" y="59.4">RESET#</text>
<text x="89.2" y="59.4">GPB0</text>
<text x="100.9" y="58">1</text>
<text x="198.5" y="58">18</text>
<text x="205.7" y="59.4">RESET#</text>
<text x="226.7" y="59.4">GPB0</text>
<text x="238.5" y="58">1</text>
<text x="332.9" y="54.5">10</text>
<text x="343.9" y="54.5">10</text>
<text x="60.9" y="65.1">20</text>
<text x="89.2" y="63">GPB1</text>
<text x="100.9" y="61.6">2</text>
<text x="100.9" y="65.1">3</text>
<text x="198.5" y="65.1">20</text>
<text x="226.7" y="63">GPB1</text>
<text x="238.5" y="61.6">2</text>
<text x="238.5" y="65.1">3</text>
<text x="60.9" y="68.6">19</text>
<text x="68.1" y="70">INTB</text>
<text x="68.1" y="66.5">INTA</text>
<text x="89.2" y="66.5">GPB2</text>
<text x="89.2" y="70">GPB3</text>
<text x="100.9" y="68.6">4</text>
<text x="198.5" y="68.6">19</text>
<text x="205.7" y="70">INTB</text>
<text x="205.7" y="66.5">INTA</text>
<text x="226.7" y="66.5">GPB2</text>
<text x="226.7" y="70">GPB3</text>
<text x="238.5" y="68.6">4</text>
<text x="89.2" y="73.6">GPB4</text>
<text x="89.2" y="77.1">GPB5</text>
<text x="100.9" y="72.1">5</text>
<text x="100.9" y="75.7">6</text>
<text x="226.7" y="73.6">GPB4</text>
<text x="226.7" y="77.1">GPB5</text>
<text x="238.5" y="72.1">5</text>
<text x="238.5" y="75.7">6</text>
<text x="327.6" y="75.7">1</text>
<text x="340.6" y="75.7">1</text>
<text x="89.2" y="80.6">GPB6</text>
<text x="100.9" y="79.2">7</text>
<text x="100.9" y="82.7">8</text>
<text x="226.7" y="80.6">GPB6</text>
<text x="238.5" y="79.2">7</text>
<text x="238.5" y="82.7">8</text>
<text x="327.6" y="79.2">2</text>
<text x="327.6" y="82.7">3</text>
<text x="340.6" y="79.2">2</text>
<text x="340.6" y="82.7">3</text>
<text x="89.2" y="84.1">GPB7</text>
<text x="226.7" y="84.1">GPB7</text>
<text x="327.6" y="86.3">4</text>
<text x="327.6" y="89.8">5</text>
<text x="340.6" y="86.3">4</text>
<text x="340.6" y="89.8">5</text>
<text x="327.6" y="93.3">6</text>
<text x="340.6" y="93.3">6</text>
<text x="327.6" y="96.8">7</text>
<text x="327.6" y="100.4">8</text>
<text x="340.6" y="96.8">7</text>
<text x="340.6" y="100.4">8</text>
<text x="327.6" y="103.9">9</text>
<text x="327.6" y="107.4">10</text>
<text x="338.6" y="107.4">10</text>
<text x="340.6" y="103.9">9</text>
</g>
<g font-size="3.2">
<text x="60.9" y="82.7">10</text>
<text x="198.5" y="82.7">10</text>
<text x="68.1" y="84.1">VSS</text>
<text x="205.7" y="84.1">VSS</text>
</g>
<g font-size="3.2" fill="#f00">
<text x="62.9" y="79.2">9</text>
<text x="68.1" y="80.6">VDD</text>
<text x="200.5" y="79.2">9</text>
<text x="205.7" y="80.6">VDD</text>
</g>
<g font-size="2.5" fill="#00f">
<text x="160.7" y="125.1">1</text>
<text x="183.4" y="125.1">16</text>
<text x="58.4" y="126.8">1</text>
<text x="81.1" y="126.8">16</text>
<text x="58.4" y="133.9">2</text>
<text x="58.4" y="137.4">3</text>
<text x="81.1" y="133.9">15</text>
<text x="81.1" y="137.4">14</text>
<text x="160.7" y="132.1">2</text>
<text x="160.7" y="135.6">3</text>
<text x="183.4" y="132.1">15</text>
<text x="183.4" y="135.6">14</text>
<text x="160.7" y="142.7">4</text>
<text x="183.4" y="142.7">13</text>
<text x="58.4" y="144.5">4</text>
<text x="58.4" y="148">5</text>
<text x="81.1" y="144.5">13</text>
<text x="81.1" y="148">12</text>
<text x="160.7" y="146.2">5</text>
<text x="183.4" y="146.2">12</text>
<text x="58.4" y="155">6</text>
<text x="81.1" y="155">11</text>
<text x="160.7" y="153.3">6</text>
<text x="183.4" y="153.3">11</text>
<text x="58.4" y="158.6">7</text>
<text x="81.1" y="158.6">10</text>
<text x="160.7" y="156.8">7</text>
<text x="183.4" y="156.8">10</text>
<text x="58.4" y="165.6">8</text>
<text x="81.1" y="165.6">9</text>
<text x="160.7" y="163.9">8</text>
<text x="183.4" y="163.9">9</text>
<text x="158.9" y="202.7">1</text>
<text x="181.7" y="202.7">16</text>
<text x="58.4" y="208">1</text>
<text x="81.1" y="208">16</text>
<text x="158.9" y="209.7">2</text>
<text x="181.7" y="209.7">15</text>
<text x="58.4" y="215">2</text>
<text x="81.1" y="215">15</text>
<text x="158.9" y="213.3">3</text>
<text x="181.7" y="213.3">14</text>
<text x="58.4" y="218.5">3</text>
<text x="81.1" y="218.5">14</text>
<text x="158.9" y="220.3">4</text>
<text x="181.7" y="220.3">13</text>
<text x="58.4" y="225.6">4</text>
<text x="81.1" y="225.6">13</text>
<text x="158.9" y="223.8">5</text>
<text x="181.7" y="223.8">12</text>
<text x="58.4" y="229.1">5</text>
<text x="81.1" y="229.1">12</text>
<text x="158.9" y="230.9">6</text>
<text x="181.7" y="230.9">11</text>
<text x="58.4" y="236.2">6</text>
<text x="58.4" y="239.7">7</text>
<text x="81.1" y="236.2">11</text>
<text x="81.1" y="239.7">10</text>
<text x="158.9" y="234.4">7</text>
<text x="181.7" y="234.4">10</text>
<text x="158.9" y="241.5">8</text>
<text x="181.7" y="241.5">9</text>
<text x="58.4" y="246.8">8</text>
<text x="81.1" y="246.8">9</text>
</g>
</svg>
